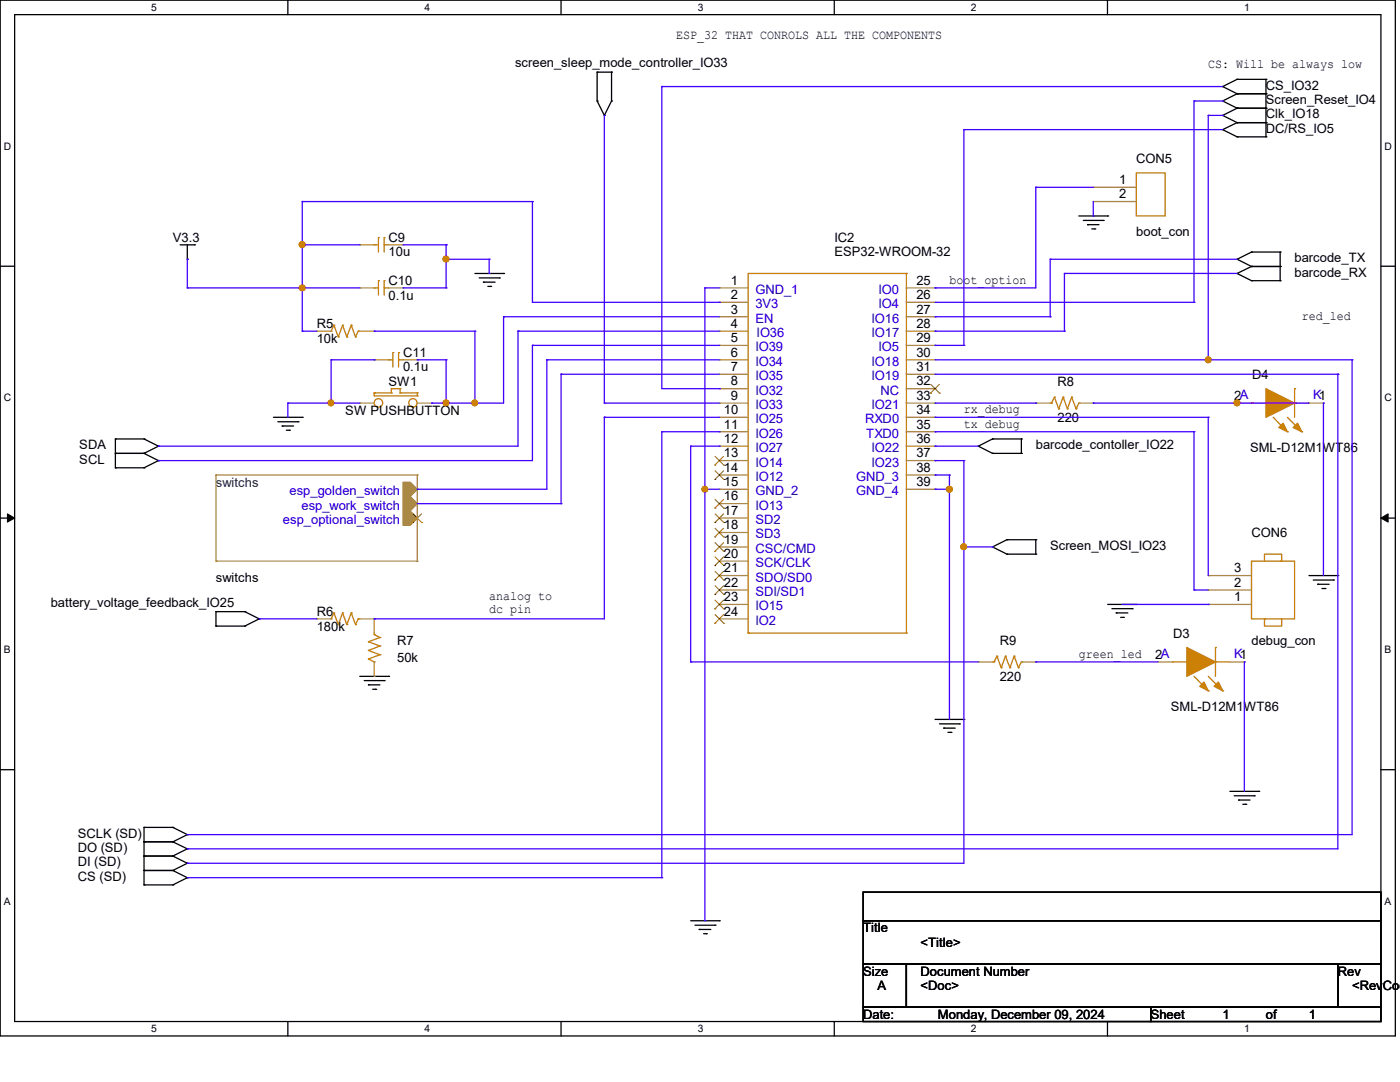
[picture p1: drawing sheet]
<svg xmlns="http://www.w3.org/2000/svg" width="279mm" height="216mm" viewBox="0 0 279 216" stroke-linecap="round" stroke-linejoin="round" font-family="sans-serif">
<path d="M0 0h278.5v206.7h-278.5zM2.9 2.9h272.7v200.9h-272.7z" fill="none" stroke="#000" stroke-width=".25"/>
<g fill="#fff">
<path d="M30.2 .3h1.1v2.3h-1.1z"/>
<path d="M30.2 204.1h1.1v2.3h-1.1z"/>
</g>
<path d="M57.4 0v2.9M57.4 203.8v2.9" fill="none" stroke="#000" stroke-width=".25"/>
<g fill="#fff">
<path d="M84.7 .3h1.1v2.3h-1.1z"/>
<path d="M84.7 204.1h1.1v2.3h-1.1z"/>
</g>
<path d="M112 0v2.9M112 203.8v2.9" fill="none" stroke="#000" stroke-width=".25"/>
<g fill="#fff">
<path d="M139.2 .3h1.1v2.3h-1.1z"/>
<path d="M139.2 204.1h1.1v2.3h-1.1z"/>
</g>
<path d="M166.5 0v2.9M166.5 203.8v2.9" fill="none" stroke="#000" stroke-width=".25"/>
<g fill="#fff">
<path d="M193.8 .3h1.1v2.3h-1.1z"/>
<path d="M193.8 204.1h1.1v2.3h-1.1z"/>
</g>
<path d="M221 0v2.9M221 203.8v2.9" fill="none" stroke="#000" stroke-width=".25"/>
<g fill="#fff">
<path d="M248.3 .3h1.1v2.3h-1.1z"/>
<path d="M248.3 204.1h1.1v2.3h-1.1z"/>
<path d="M.8 28h1.4v2.3h-1.4z"/>
<path d="M276.3 28h1.4v2.3h-1.4z"/>
<path d="M.8 78.2h1.4v2.3h-1.4z"/>
<path d="M276.3 78.2h1.4v2.3h-1.4z"/>
</g>
<path d="M0 53.1h2.9M275.6 53.1h2.9" fill="none" stroke="#000" stroke-width=".25"/>
<g fill="#fff">
<path d="M.8 128.5h1.3v2.2h-1.3z"/>
<path d="M276.3 128.5h1.3v2.2h-1.3z"/>
</g>
<path d="M0 103.4h2.9M275.6 103.4h2.9" fill="none" stroke="#000" stroke-width=".25"/>
<path d="M1.5 102.5l1.4 .9-1.4 .8zM275.6 103.4l1.4-.9v1.7z" fill="#000" stroke="#000" stroke-width=".2"/>
<g fill="#fff">
<path d="M.8 178.7h1.3v2.2h-1.3z"/>
<path d="M276.3 178.7h1.3v2.2h-1.3z"/>
</g>
<g fill="none" stroke="#000" stroke-width=".25">
<path d="M119.2 14.4h.1M119.2 14.4v5.8M119.2 14.4h2.8M122 14.4h.1M122 14.4v5.8M244 17.3h.1M244 17.3l2.9 1.4M246.9 18.7h.1M246.9 15.8h.1M246.9 18.7l-2.9 1.5M246.9 18.7h5.7M246.9 15.8l-2.9 1.5"/>
<path d="M246.9 15.8h5.7M252.6 18.7h.1M252.6 15.8h.1M252.6 15.8v11.5M119.2 20.2h.1M119.2 20.2l1.4 2.8M120.6 23h.1M122 20.2h.1M122 20.2l-1.4 2.8M244 20.2h.1M244 23h.1M244 25.9h.1"/>
<path d="M244 20.2l2.9 1.4M244 23l2.9 1.5M244 25.9l2.9 1.4M246.9 21.6h.1M246.9 24.5h.1M246.9 27.3h.1M246.9 21.6h5.7M246.9 21.6l-2.9 1.4M246.9 24.5h5.7M246.9 24.5l-2.9 1.4M246.9 27.3h5.7M252.6 21.6h.1"/>
<path d="M252.6 24.5h.1M252.6 27.3h.1M35.9 48.9h2.9M37.4 51.7h.1M37.4 48.9v2.8M38.8 48.9h.1M94.8 54.6h5.7M95.6 55.5h4.1M96.5 56.3h.1M96.5 56.3h2.3M97.4 57.1h.5M97.9 57.1h.1"/>
<path d="M99.7 55.5h.1M100.5 54.6h.1M215.3 43.1h5.8M216.2 44h4M217 44.8h.1M217 44.8h2.3M217.9 45.7h.6M218.5 45.7h.1M220.2 44h.1M221.1 43.1h.1M246.9 51.7h.1M246.9 54.6h.1"/>
<path d="M246.9 51.7l2.9 1.5M246.9 54.6l2.9 1.4M249.8 50.3h.1M249.8 53.2h.1M249.8 56h.1M249.8 50.3l-2.9 1.4M249.8 50.3h5.7M249.8 53.2h5.7M249.8 53.2l-2.9 1.4M249.8 56h5.7M255.5 50.3h.1M255.5 53.2h.1"/>
<path d="M255.5 56h.1M255.5 50.3v5.7M23 90.5h.1M23 87.6h.1M23 93.3h.1M23 87.6h5.7M23 90.5h5.7M23 87.6v5.7M23 93.3h5.7M28.7 90.5h.1M28.7 87.6h.1M28.7 93.3h.1"/>
<path d="M28.7 87.6l2.9 1.4M28.7 90.5l2.9 1.4M31.6 89h.1M31.6 91.9h.1M31.6 89l-2.9 1.5M31.6 91.9l-2.9 1.4M54.6 83.3h5.7M55.5 84.2h4M56.3 85h.1M56.3 85h2.3M57.1 85.9h.6M57.7 85.9h.1"/>
<path d="M59.5 84.2h.1M60.3 83.3h.1M195.2 89h.1M195.2 89l2.9 1.5M198.1 87.6h.1M198.1 90.5h.1M198.1 87.6l-2.9 1.4M198.1 87.6h5.7M198.1 90.5h5.7M203.8 87.6h.1M203.8 90.5h.1M203.8 87.6v2.9"/>
<path d="M198.1 109.1h.1M198.1 109.1l2.9 1.5M201 107.7h.1M201 110.6h.1M201 107.7l-2.9 1.4M201 107.7h5.7M201 110.6h5.7M206.7 107.7h.1M206.7 110.6h.1M206.7 107.7v2.9M261.2 114.9h5.8M262.1 115.7h4"/>
<path d="M263 116.6h.1M263 116.6h2.3M263.8 117.4h.6M264.4 117.4h.1M266.1 115.7h.1M267 114.9h.1M43.1 124.9h.1M43.1 122h.1M43.1 124.9h5.8M43.1 122v2.9M43.1 122h5.8M48.9 124.9h.1"/>
<path d="M48.9 122h.1M48.9 122l2.8 1.5M51.7 123.5h.1M51.7 123.5l-2.8 1.4M71.8 135h5.8M72.7 135.8h4M73.5 136.7h.1M73.5 136.7h2.3M74.4 137.5h.6M75 137.5h.1M76.7 135.8h.1M77.6 135h.1"/>
<path d="M221.1 120.6h5.7M221.9 121.5h4M222.8 122.3h.1M222.8 122.3h2.3M223.6 123.2h.6M224.2 123.2h.1M225.9 121.5h.1M226.8 120.6h.1M0 153.6h2.9M186.6 143.6h5.8M187.5 144.4h4M188.3 145.3h.1"/>
<path d="M188.3 145.3h2.3M189.2 146.1h.6M189.8 146.1h.1M191.5 144.4h.1M192.4 143.6h.1M245.4 157.9h5.8M246.3 158.8h4M247.2 159.6h.1M247.2 159.6h2.3M250.3 158.8h.1M251.2 157.9h.1M275.6 153.6h2.9"/>
<path d="M28.7 168h.1M28.7 165.1h.1M28.7 173.7h.1M28.7 170.8h.1M28.7 176.6h.1M28.7 168h5.8M28.7 165.1v11.5M28.7 165.1h5.8M28.7 173.7h5.8M28.7 170.8h5.8M28.7 176.6h5.8M34.5 168h.1"/>
<path d="M34.5 165.1h.1M34.5 173.7h.1M34.5 170.8h.1M34.5 176.6h.1M34.5 165.1l2.9 1.4M34.5 170.8l2.9 1.5M34.5 173.7l2.9 1.4M34.5 168l2.9 1.4M37.4 166.5h.1M37.4 172.3h.1M37.4 175.1h.1M37.4 169.4h.1"/>
<path d="M37.4 166.5l-2.9 1.5M37.4 172.3l-2.9 1.4M37.4 175.1l-2.9 1.5M37.4 169.4l-2.9 1.4M172.3 178h103.3v5.7h-103.3zM248 160.5h.6M248.6 160.5h.1M137.8 183.7h5.8M138.7 184.6h4M139.5 185.5h.1M139.5 185.5h2.4M140.4 186.3h.6"/>
<path d="M141 186.3h.1M142.7 184.6h.1M143.6 183.7h.1M172.3 183.7h103.3v8.7h-103.3zM172.3 192.4h8.6v8.6h-8.6zM180.9 192.4h86.1v8.6h-86.1zM267 192.4h8.6v8.6h-8.6zM172.3 201h57.4v2.8h-57.4zM229.7 201h45.9v2.8h-45.9z"/>
</g>
<g fill="#a84" stroke="#a84" stroke-width=".25">
<path d="M80.4 96.2h1.5l1.4 1.4-1.4 1.5h-1.5z" fill-rule="evenodd"/>
<path d="M80.4 99.1h1.5l1.4 1.4-1.4 1.4h-1.5z" fill-rule="evenodd"/>
<path d="M80.4 101.9h1.5l1.4 1.5-1.4 1.4h-1.5z" fill-rule="evenodd"/>
</g>
<g fill="none" stroke="#804000" stroke-width=".2">
<path d="M185.7 78.4h.1M185.8 76.7l1.7 1.7M187.5 76.7l-1.8 1.7M187.5 78.4h.1M142.7 92.8h.1M142.7 95.7h.1M142.7 91.1l1.7 1.7M142.7 93.9l1.7 1.8M142.7 99.7l1.7 1.7M144.4 91.1l-1.7 1.7M144.4 93.9l-1.7 1.8M144.4 99.7l-1.7 1.7"/>
<path d="M144.4 92.8h.1M144.4 95.7h.1M82.4 104.3h.1M82.4 102.5l1.8 1.8M84.1 102.5l-1.7 1.8M84.2 104.3h.1M142.7 101.4h.1M142.7 104.3h.1M142.7 107.1h.1M142.7 110h.1M142.7 112.9h.1M142.7 115.7h.1"/>
<path d="M142.7 118.6h.1M142.7 102.5l1.7 1.8M142.7 105.4l1.7 1.7M142.7 108.3l1.7 1.7M142.7 111.1l1.7 1.8M142.7 114l1.7 1.7M142.7 116.9l1.7 1.7M142.7 119.8l1.7 1.7M144.4 102.5l-1.7 1.8M144.4 105.4l-1.7 1.7M144.4 108.3l-1.7 1.7M144.4 111.1l-1.7 1.8"/>
<path d="M144.4 114l-1.7 1.7M144.4 116.9l-1.7 1.7M144.4 119.8l-1.7 1.7M144.4 101.4h.1M144.4 104.3h.1M144.4 107.1h.1M144.4 110h.1M144.4 112.9h.1M144.4 115.7h.1M144.4 118.6h.1M142.7 121.5h.1M142.7 124.4h.1"/>
<path d="M142.7 122.6l1.7 1.8M144.4 122.6l-1.7 1.8M144.4 121.5h.1M144.4 124.4h.1"/>
</g>
<g fill="none" stroke="#a84" stroke-width=".25">
<path d="M218.2 37.4h.1M218.2 37.4h8.6M71.8 57.4h.1M71.8 48.9h.1M71.8 57.4h2.9M71.8 48.9h2.9M77.6 57.4h2.8M77.6 48.9h2.8M80.4 57.4h.1M80.4 48.9h.1M143.6 57.4h.1M143.6 57.4h5.7"/>
<path d="M180.9 57.4h5.7M186.6 57.4h.1M218.2 40.2h.1M218.2 40.2h8.6M63.2 66.1h.1M63.2 66.1h2.9M71.8 66.1h2.9M74.7 66.1h.1M74.7 71.8h.1M74.7 71.8h2.9M80.4 71.8h2.9M83.3 71.8h.1"/>
<path d="M143.6 60.3h.1M143.6 63.2h.1M143.6 66.1h.1M143.6 68.9h.1M143.6 71.8h.1M143.6 74.7h.1M143.6 77.6h.1M143.6 60.3h5.7M143.6 63.2h5.7M143.6 66.1h5.7M143.6 68.9h5.7M143.6 71.8h5.7"/>
<path d="M143.6 74.7h5.7M143.6 77.6h5.7M180.9 60.3h5.7M180.9 63.2h5.7M180.9 66.1h5.7M180.9 68.9h5.7M180.9 71.8h5.7M180.9 74.7h5.7M180.9 77.6h5.7M186.6 60.3h.1M186.6 63.2h.1M186.6 66.1h.1"/>
<path d="M186.6 68.9h.1M186.6 71.8h.1M186.6 74.7h.1M186.6 77.6h.1M43.1 94.8h.1M43.1 94.8h40.2M43.1 94.8v17.2M71.8 80.4h.1M71.8 80.4h2.9M83.3 94.8h.1M83.3 94.8v17.2M83.3 80.4h2.8"/>
<path d="M86.1 80.4h.1M143.6 80.4h.1M143.6 83.3h.1M143.6 86.1h.1M143.6 89h.1M143.6 91.9h.1M143.6 94.8h.1M143.6 97.6h.1M143.6 94.8h5.7M143.6 80.4h5.7M143.6 83.3h5.7M143.6 86.1h5.7"/>
<path d="M143.6 89h5.7M143.6 91.9h5.7M143.6 97.6h5.7M180.9 94.8h5.7M180.9 80.4h5.7M180.9 83.3h5.7M180.9 86.1h5.7M180.9 89h5.7M180.9 91.9h5.7M180.9 97.6h5.7M186.6 80.4h.1M186.6 83.3h.1"/>
<path d="M186.6 86.1h.1M186.6 89h.1M186.6 91.9h.1M186.6 94.8h.1M186.6 97.6h.1M206.7 80.4h.1M206.7 80.4h2.9M215.3 80.4h2.9M218.2 80.4h.1M246.9 80.4h.1M246.9 80.4h2.9M261.2 80.4h2.9"/>
<path d="M264.1 80.4h.1M43.1 112h.1M43.1 112h40.2M83.3 112h.1M143.6 100.5h.1M143.6 103.4h.1M143.6 106.3h.1M143.6 109.1h.1M143.6 112h.1M143.6 114.9h.1M143.6 117.7h.1M143.6 112h5.7"/>
<path d="M143.6 100.5h5.7M143.6 103.4h5.7M143.6 106.3h5.7M143.6 109.1h5.7M143.6 114.9h5.7M143.6 117.7h5.7M241.1 117.7h.1M241.1 114.9h.1M241.1 114.9h8.7M241.1 117.7h8.7M63.2 123.5h.1M63.2 123.5h2.9"/>
<path d="M71.8 123.5h2.9M74.7 123.5h.1M74.7 135h.1M74.7 123.5v2.8M74.7 132.1v2.9M143.6 120.6h.1M143.6 123.5h.1M143.6 120.6h5.7M143.6 123.5h5.7M195.2 132.1h.1M195.2 132.1h2.9M203.8 132.1h2.9"/>
<path d="M206.7 132.1h.1M231.1 132.1h.1M231.1 132.1h2.9M241.1 120.6h.1M241.1 120.6h8.7M245.4 132.1h2.9M248.3 132.1h.1"/>
</g>
<g fill="none" stroke="#cc8006" stroke-width=".25">
<path d="M226.8 34.5h5.7v8.6h-5.7zM74.7 57.4h.1M74.7 48.9h.1M74.7 57.4h.8M74.7 48.9h.8M75.5 56h.1M75.5 47.4h.1M75.5 47.4v2.9M75.5 56v2.9M76.7 56h.1M76.7 57.4h.1M76.7 47.4h.1"/>
<path d="M76.7 48.9h.1M76.7 47.4v2.9M76.7 56v2.9M76.7 57.4h.9M76.7 48.9h.9M180.9 54.6h.1M180.9 54.6h-31.6v71.7M180.9 54.6v71.7M66.1 66.1h.1M66.6 64.9h.1M66.6 64.9l.9 2.3M66.6 64.9l-.5 1.2"/>
<path d="M67.5 67.2h.1M68.4 64.9h.1M68.4 64.9l.8 2.3M68.4 64.9l-.9 2.3M69.2 67.2h.1M70.1 64.9h.1M70.1 64.9l.9 2.3M70.1 64.9l-.9 2.3M71 67.2h.1M71.5 66.1h.1M71.5 66.1l-.5 1.1M71.5 66.1h.3"/>
<path d="M74.7 78.4h.1M74.7 78.4v.6h8.6M74.7 78.4h3.4M77.6 71.8h.1M77.6 71.8h.8M78.1 77.6h.1M78.1 78.4h.1M78.1 77.6h1.7M78.1 77.6v.8M78.4 70.4h.1M78.4 70.4v2.8M79.5 70.4h.1"/>
<path d="M79.5 71.8h.1M79.5 70.4v2.8M79.5 71.8h.9M79.8 78.4h.1M79.8 77.6h.1M79.8 78.4h3.5M79.8 77.6v.8M83.3 79h.1M83.3 78.4h.1M83.3 78.4v.6M210.4 79.2h.1M210.4 79.2l-.6 1.2"/>
<path d="M210.4 79.2l.9 2.4M212.2 79.2h.1M212.2 79.2l-.9 2.4M212.2 79.2l.8 2.4M213.9 79.2h.1M213.9 79.2l-.9 2.4M213.9 79.2l.9 2.4M258.4 77.6h.1M258.4 77.6v5.7M209.6 80.4h.2M209.8 80.4h.1M211.3 81.6h.1"/>
<path d="M213 81.6h.1M214.8 81.6h.1M215.3 80.4h.1M215.3 80.4l-.5 1.2M249.8 80.4h.1M249.8 80.4h2.8M254.1 83.3l2.8 2.8M256.9 86.1h.1M256.9 83.3l2.9 2.8M258.4 80.4h.1M258.4 80.4h2.8M259.8 86.1h.1"/>
<path d="M249.8 112h8.6v11.5h-8.6zM252.3 112v-1.4h3.5v1.4h-.3M66.1 123.5h.1M66.6 122.3h.1M66.6 122.3l.9 2.3M66.6 122.3l-.5 1.2M67.5 124.6h.1M68.4 122.3h.1M68.4 122.3l.8 2.3M68.4 122.3l-.9 2.3M69.2 124.6h.1M70.1 122.3h.1"/>
<path d="M70.1 122.3l.9 2.3M70.1 122.3l-.9 2.3M71 124.6h.1M71.5 123.5h.1M71.5 123.5l-.5 1.1M71.5 123.5h.3M73.5 128.1h.1M73.5 129.8h.1M73.5 131.5h.1M73.5 128.1l2.3 .8M73.5 129.8l2.3 .8M73.5 131.5l1.2 .6"/>
<path d="M74.7 132.1h.1M74.7 126.6h.1M74.7 126.3v.3M74.7 126.6l1.1 .6M75.8 127.2h.1M75.8 128.9h.1M75.8 130.6h.1M75.8 127.2l-2.3 .9M75.8 128.9l-2.3 .9M75.8 130.6l-2.3 .9M149.3 126.3h.1M149.3 126.3h31.6"/>
<path d="M180.9 126.3h.1M198.1 132.1h.3M198.4 132.1h.1M199 130.9h.1M199 130.9l-.6 1.2M199 130.9l.8 2.3M199.8 133.2h.1M200.7 130.9h.1M200.7 130.9l-.9 2.3M200.7 130.9l.8 2.3M201.5 133.2h.1M202.4 130.9h.1"/>
<path d="M202.4 130.9l-.9 2.3M202.4 130.9l.8 2.3M203.2 133.2h.1M203.8 132.1h.1M203.8 132.1l-.6 1.1M234 132.1h.1M234 132.1h2.9M238.3 135l2.8 2.8M241.1 137.8h.1M241.1 135l2.9 2.8M242.6 129.2h.1M242.6 132.1h.1"/>
<path d="M242.6 132.1h2.8M242.6 129.2v5.8M244 137.8h.1M252.6 123.5h-.3v1.4h3.5v-1.4"/>
<circle cx="75.5" cy="80.4" r=".85"/>
<circle cx="82.4" cy="80.4" r=".83"/>
</g>
<g fill="#cc8006" stroke="#cc8006" stroke-width=".25">
<path d="M236.9 129.2l5.7 2.9-5.7 2.9z"/>
<path d="M242.3 136.9l.9-.8 .8 1.7z"/>
<path d="M239.4 136.9l.9-.8 .8 1.7z"/>
<path d="M252.6 77.6l5.8 2.8-5.8 2.9z"/>
<path d="M258.1 85.3l.9-.8 .8 1.6z"/>
<path d="M255.2 85.3l.9-.8 .8 1.6z"/>
</g>
<g fill="none" stroke="#4200ff" stroke-width=".25">
<path d="M132.1 17.3h.1M132.1 17.3h111.9M132.1 17.3v60.3h11.5M120.6 23h.1M120.6 23v57.4M192.4 25.9h.1M192.4 25.9v43M192.4 25.9h51.6M206.7 37.4h.1M206.7 37.4h11.5M206.7 37.4v20h-20.1M238.3 20.2h.1"/>
<path d="M238.3 20.2v40.1M238.3 20.2h5.7M241.1 23h.1M241.1 23v48.8M241.1 23h2.9M244 20.2h.1M244 23h.1M37.4 51.7h.1M37.4 57.4h.1M37.4 51.7v5.7M37.4 57.4h34.4M60.3 40.2h.1"/>
<path d="M60.3 57.4h.1M60.3 48.9h.1M60.3 40.2v25.9M60.3 40.2h46M60.3 48.9h11.5M80.4 48.9h8.6M80.4 57.4h8.6M89 48.9h.1M89 51.7h.1M89 57.4h.1M89 48.9v8.5M89 51.7h8.6"/>
<path d="M97.6 51.7h.1M97.6 54.6h.1M97.6 51.7v2.9M106.3 40.2h.1M106.3 40.2v20.1h37.3M140.7 57.4h.1M140.7 57.4h2.9M140.7 57.4v126.3M186.6 57.4h.1M209.6 51.7h.1M209.6 51.7h37.3M209.6 51.7v11.5"/>
<path d="M212.4 54.6h.1M212.4 54.6h34.5M212.4 54.6v11.5M218.2 43.1h.1M218.2 40.2v2.9M60.3 66.1h.1M60.3 66.1h2.9M66.1 71.8h.1M66.1 71.8v8.6M66.1 71.8h8.6M74.7 66.1h.1M74.7 71.8h.1"/>
<path d="M74.7 66.1h20.1M83.3 71.8h.1M83.3 71.8h5.7M89 71.8h.1M89 71.8v8.6M94.8 66.1h.1M94.8 66.1v14.3M100.5 63.2h.1M100.5 63.2v17.2h-14.4M100.5 63.2h43.1M103.4 66.1h.1M103.4 66.1h40.2"/>
<path d="M103.4 66.1v22.9h-71.8M106.3 68.9h.1M106.3 68.9v23h-74.7M106.3 68.9h37.3M109.1 71.8h.1M109.1 71.8h34.5M109.1 71.8v25.8h-25.8M112 74.7h.1M112 74.7v25.8M112 74.7h31.6M143.6 60.3h.1M143.6 77.6h.1"/>
<path d="M186.6 66.1h.1M186.6 63.2h.1M186.6 68.9h.1M186.6 60.3h51.7M186.6 63.2h23M186.6 66.1h25.8M186.6 71.8h83.2M186.6 68.9h5.8M186.6 74.7h80.4M192.4 68.9h.1M209.6 63.2h.1M212.4 66.1h.1"/>
<path d="M238.3 60.3h.1M241.1 71.8h.1M267 74.7h.1M267 74.7v94.7h-229.6M269.8 71.8h.1M269.8 71.8v94.7h-232.4M31.6 89h.1M31.6 91.9h.1M57.4 80.4h.1M57.4 80.4h14.4M57.4 80.4v2.9M66.1 80.4h.1"/>
<path d="M83.3 97.6h.1M86.1 80.4h.1M89 80.4h.1M94.8 80.4h.1M120.6 83.3h.1M120.6 80.4h.1M120.6 80.4h23M120.6 83.3v40.2h-45.9M120.6 83.3h23M132.1 86.1h.1M132.1 86.1v89M132.1 86.1h11.5"/>
<path d="M137.8 89h.1M137.8 89h5.8M137.8 89v43.1M140.7 97.6h.1M140.7 97.6h2.9M143.6 89h.1M143.6 86.1h.1M186.6 94.8h.1M186.6 97.6h.1M186.6 89h.1M186.6 91.9h.1M186.6 83.3h.1"/>
<path d="M186.6 86.1h.1M186.6 80.4h20.1M186.6 94.8h2.9M186.6 97.6h2.9M186.6 89h8.6M186.6 91.9h5.8M186.6 83.3h54.5M186.6 86.1h51.7M189.5 94.8h.1M189.5 97.6h.1M189.5 94.8v48.8M192.4 91.9h.1"/>
<path d="M192.4 91.9v80.4h-155M206.7 80.4h.1M218.2 80.4h.1M218.2 80.4h43M238.3 86.1h.1M238.3 86.1v31.6M241.1 83.3h.1M241.1 83.3v31.6M246.9 80.4h.1M264.1 80.4h.1M264.1 80.4v34.5M83.3 100.5h28.7"/>
<path d="M112 100.5h.1M192.4 109.1h.1M192.4 109.1h5.7M198.1 109.1h.1M238.3 117.7h.1M238.3 117.7h2.8M51.7 123.5h.1M51.7 123.5h11.5M74.7 123.5h.1M137.8 132.1h.1M137.8 132.1h57.4M206.7 132.1h.1"/>
<path d="M206.7 132.1h24.4M223.9 120.6h17.2M241.1 120.6h.1M248.3 132.1h.1M248.3 132.1v25.8M37.4 166.5h.1M37.4 172.3h.1M37.4 169.4h.1M37.4 175.1h94.7M132.1 175.1h.1M140.7 183.7h.1"/>
</g>
<g fill="#f00" stroke="#f00" stroke-width=".25">
<circle cx="60.3" cy="48.8" r=".56"/>
<circle cx="60.3" cy="57.4" r=".56"/>
<circle cx="89" cy="51.7" r=".56"/>
<circle cx="94.7" cy="80.4" r=".55"/>
<circle cx="66" cy="80.4" r=".55"/>
<circle cx="89" cy="80.4" r=".56"/>
<circle cx="189.5" cy="97.6" r=".56"/>
<circle cx="192.3" cy="109.1" r=".55"/>
<circle cx="140.7" cy="97.6" r=".55"/>
<circle cx="241.1" cy="71.8" r=".55"/>
<circle cx="246.9" cy="80.4" r=".56"/>
</g>
<g font-size="2.6">
<text x="135" y="7.9">ESP_32 THAT CONROLS ALL THE COMPONENTS</text>
<text x="102.8" y="13.3">screen_sleep_mode_controller_IO33</text>
<text x="241.1" y="13.6">CS: Will be always low</text>
<text x="252.6" y="17.9">CS_IO32</text>
<text x="252.6" y="20.7">Screen_Reset_IO4</text>
<text x="252.6" y="23.6">Clk_IO18</text>
<text x="252.6" y="26.5">DC/RS_IO5</text>
<text x="226.8" y="32.5">CON5</text>
<text x="223.3" y="36.7">1</text>
<text x="223.3" y="39.6">2</text>
<text x="226.8" y="47.2">boot_con</text>
<text x="34.5" y="48.3">V3.3</text>
<text x="77.6" y="48.3">C9</text>
<text x="77.6" y="51.2">10u</text>
<text x="166.5" y="48.3">IC2</text>
<text x="166.5" y="51.2">ESP32-WROOM-32</text>
<text x="258.4" y="52.3">barcode_TX</text>
<text x="77.6" y="56.9">C10</text>
<text x="77.6" y="59.8">0.1u</text>
<text x="145.9" y="56.8">1</text>
<text x="145.9" y="59.7">2</text>
<text x="182.9" y="56.8">25</text>
<text x="182.9" y="59.7">26</text>
<text x="189.5" y="56.6">boot_option</text>
<text x="258.4" y="55.2">barcode_RX</text>
<text x="63.2" y="65.5">R5</text>
<text x="145.9" y="62.6">3</text>
<text x="145.9" y="65.4">4</text>
<text x="182.9" y="62.6">27</text>
<text x="182.9" y="65.4">28</text>
<text x="259.8" y="63.8">red_led</text>
<text x="63.2" y="68.4">10k</text>
<text x="80.4" y="71.2">C11</text>
<text x="145.9" y="68.3">5</text>
<text x="145.9" y="71.2">6</text>
<text x="182.9" y="68.3">29</text>
<text x="182.9" y="71.2">30</text>
<text x="77.6" y="77">SW1</text>
<text x="80.4" y="74.1">0.1u</text>
<text x="145.9" y="74">7</text>
<text x="145.9" y="76.9">8</text>
<text x="182.9" y="74">31</text>
<text x="182.9" y="76.9">32</text>
<text x="211" y="77">R8</text>
<text x="249.9" y="75.6">D4</text>
<text x="68.9" y="82.8">SW PUSHBUTTON</text>
<text x="144.4" y="82.6">10</text>
<text x="145.9" y="79.8">9</text>
<text x="182.9" y="79.8">33</text>
<text x="182.9" y="82.6">34</text>
<text x="192.4" y="82.5">rx_debug</text>
<text x="246.3" y="79.8">2A</text>
<text x="15.8" y="89.6">SDA</text>
<text x="144.4" y="85.5">11</text>
<text x="144.4" y="88.4">12</text>
<text x="182.9" y="85.5">35</text>
<text x="182.9" y="88.4">36</text>
<text x="192.4" y="85.3">tx_debug</text>
<text x="206.7" y="89.6">barcode_contoller_IO22</text>
<text x="211" y="84.2">220</text>
<text x="15.8" y="92.5">SCL</text>
<text x="144.4" y="91.3">13</text>
<text x="144.4" y="94.1">14</text>
<text x="182.9" y="91.3">37</text>
<text x="182.9" y="94.1">38</text>
<text x="249.5" y="90.2">SML-D12M1WT86</text>
<text x="144.4" y="97">15</text>
<text x="144.4" y="99.9">16</text>
<text x="182.9" y="97">39</text>
<text x="144.4" y="102.7">17</text>
<text x="144.4" y="105.6">18</text>
<text x="249.8" y="107.1">CON6</text>
<text x="144.4" y="108.5">19</text>
<text x="144.4" y="111.3">20</text>
<text x="209.6" y="109.7">Screen_MOSI_IO23</text>
<text x="43.1" y="116">switchs</text>
<text x="97.6" y="119.8">analog to</text>
<text x="144.4" y="114.2">21</text>
<text x="144.4" y="117.1">22</text>
<text x="144.4" y="120">23</text>
<text x="246.3" y="120">1</text>
<text x="246.3" y="117.1">2</text>
<text x="246.3" y="114.2">3</text>
<text x="10.1" y="121.2">battery_voltage_feedback_IO25</text>
<text x="63.2" y="122.9">R6</text>
<text x="63.2" y="125.8">180k</text>
<text x="97.6" y="122.4">dc pin</text>
<text x="144.4" y="122.9">24</text>
<text x="79.2" y="128.7">R7</text>
<text x="199.5" y="128.7">R9</text>
<text x="215.3" y="131.3">green_led</text>
<text x="230.5" y="131.4">2A</text>
<text x="234.1" y="127.3">D3</text>
<text x="249.8" y="128.7">debug_con</text>
<text x="79.2" y="132.1">50k</text>
<text x="199.5" y="135.8">220</text>
<text x="233.7" y="141.9">SML-D12M1WT86</text>
<text x="15.5" y="167.1">SCLK (SD)</text>
<text x="15.5" y="172.9">DI (SD)</text>
<text x="15.5" y="170">DO (SD)</text>
<text x="15.5" y="175.7">CS (SD)</text>
<text x="172.3" y="186.1">Title</text>
<text x="183.7" y="188.9">&lt;Title&gt;</text>
<text x="172.3" y="194.7">Size</text>
<text x="175.1" y="197.6">A</text>
<text x="183.7" y="194.7">Document Number</text>
<text x="183.7" y="197.6">&lt;Doc&gt;</text>
<text x="267" y="194.7">Rev</text>
<text x="269.8" y="197.6">&lt;RevCod</text>
<text x="172.3" y="203.3">Date:</text>
<text x="187.2" y="203.3">Monday, December 09, 2024</text>
<text x="229.7" y="203.3">Sheet</text>
<text x="244" y="203.3">1</text>
<text x="252.6" y="203.3">of</text>
<text x="261.2" y="203.3">1</text>
</g>
<g font-size="2.6" fill="#00c">
<text x="150.7" y="58.6">GND_1</text>
<text x="175.3" y="58.6">IO0</text>
<text x="150.7" y="61.5">3V3</text>
<text x="150.7" y="64.4">EN</text>
<text x="173.9" y="64.4">IO16</text>
<text x="175.3" y="61.5">IO4</text>
<text x="150.7" y="70.1">IO39</text>
<text x="151" y="67.2">IO36</text>
<text x="173.9" y="67.3">IO17</text>
<text x="175.3" y="70.1">IO5</text>
<text x="150.7" y="73">IO34</text>
<text x="150.7" y="75.9">IO35</text>
<text x="173.9" y="73">IO18</text>
<text x="173.9" y="75.9">IO19</text>
<text x="150.7" y="78.7">IO32</text>
<text x="150.7" y="81.6">IO33</text>
<text x="173.9" y="81.6">IO21</text>
<text x="175.7" y="78.7">NC</text>
<text x="262.1" y="79.6">K1</text>
<text x="150.7" y="84.5">IO25</text>
<text x="150.7" y="87.3">IO26</text>
<text x="172.6" y="84.5">RXD0</text>
<text x="172.9" y="87.3">TXD0</text>
<text x="150.7" y="90.2">IO27</text>
<text x="150.7" y="93.1">IO14</text>
<text x="150.7" y="96">IO12</text>
<text x="170.9" y="96">GND_3</text>
<text x="173.9" y="90.2">IO22</text>
<text x="173.9" y="93.1">IO23</text>
<text x="57.8" y="98.8">esp_golden_switch</text>
<text x="60.2" y="101.7">esp_work_switch</text>
<text x="150.7" y="98.8">GND_2</text>
<text x="150.7" y="101.7">IO13</text>
<text x="170.9" y="98.8">GND_4</text>
<text x="56.5" y="104.6">esp_optional_switch</text>
<text x="150.7" y="104.6">SD2</text>
<text x="150.7" y="107.4">SD3</text>
<text x="150.7" y="110.3">CSC/CMD</text>
<text x="150.7" y="113.2">SCK/CLK</text>
<text x="150.7" y="116">SDO/SD0</text>
<text x="150.7" y="118.9">SDI/SD1</text>
<text x="150.7" y="121.8">IO15</text>
<text x="150.7" y="124.7">IO2</text>
<text x="246.3" y="131.2">K1</text>
</g>
<text font-size="2.6" fill="#004040" x="43.1" y="97.1">switchs</text>
<g font-size="2.1">
<text x="30.2" y="2.2">5</text>
<text x="84.7" y="2.2">4</text>
<text x="139.2" y="2.2">3</text>
<text x="193.8" y="2.2">2</text>
<text x="248.3" y="2.2">1</text>
<text x=".8" y="29.8">D</text>
<text x="276.3" y="29.8">D</text>
<text x=".8" y="80.1">C</text>
<text x="276.3" y="80.1">C</text>
<text x=".8" y="130.3">B</text>
<text x="276.3" y="130.3">B</text>
<text x=".8" y="180.5">A</text>
<text x="276.3" y="180.5">A</text>
<text x="30.2" y="206">5</text>
<text x="84.7" y="206">4</text>
<text x="139.2" y="206">3</text>
<text x="193.8" y="206">2</text>
<text x="248.3" y="206">1</text>
</g>
</svg>
